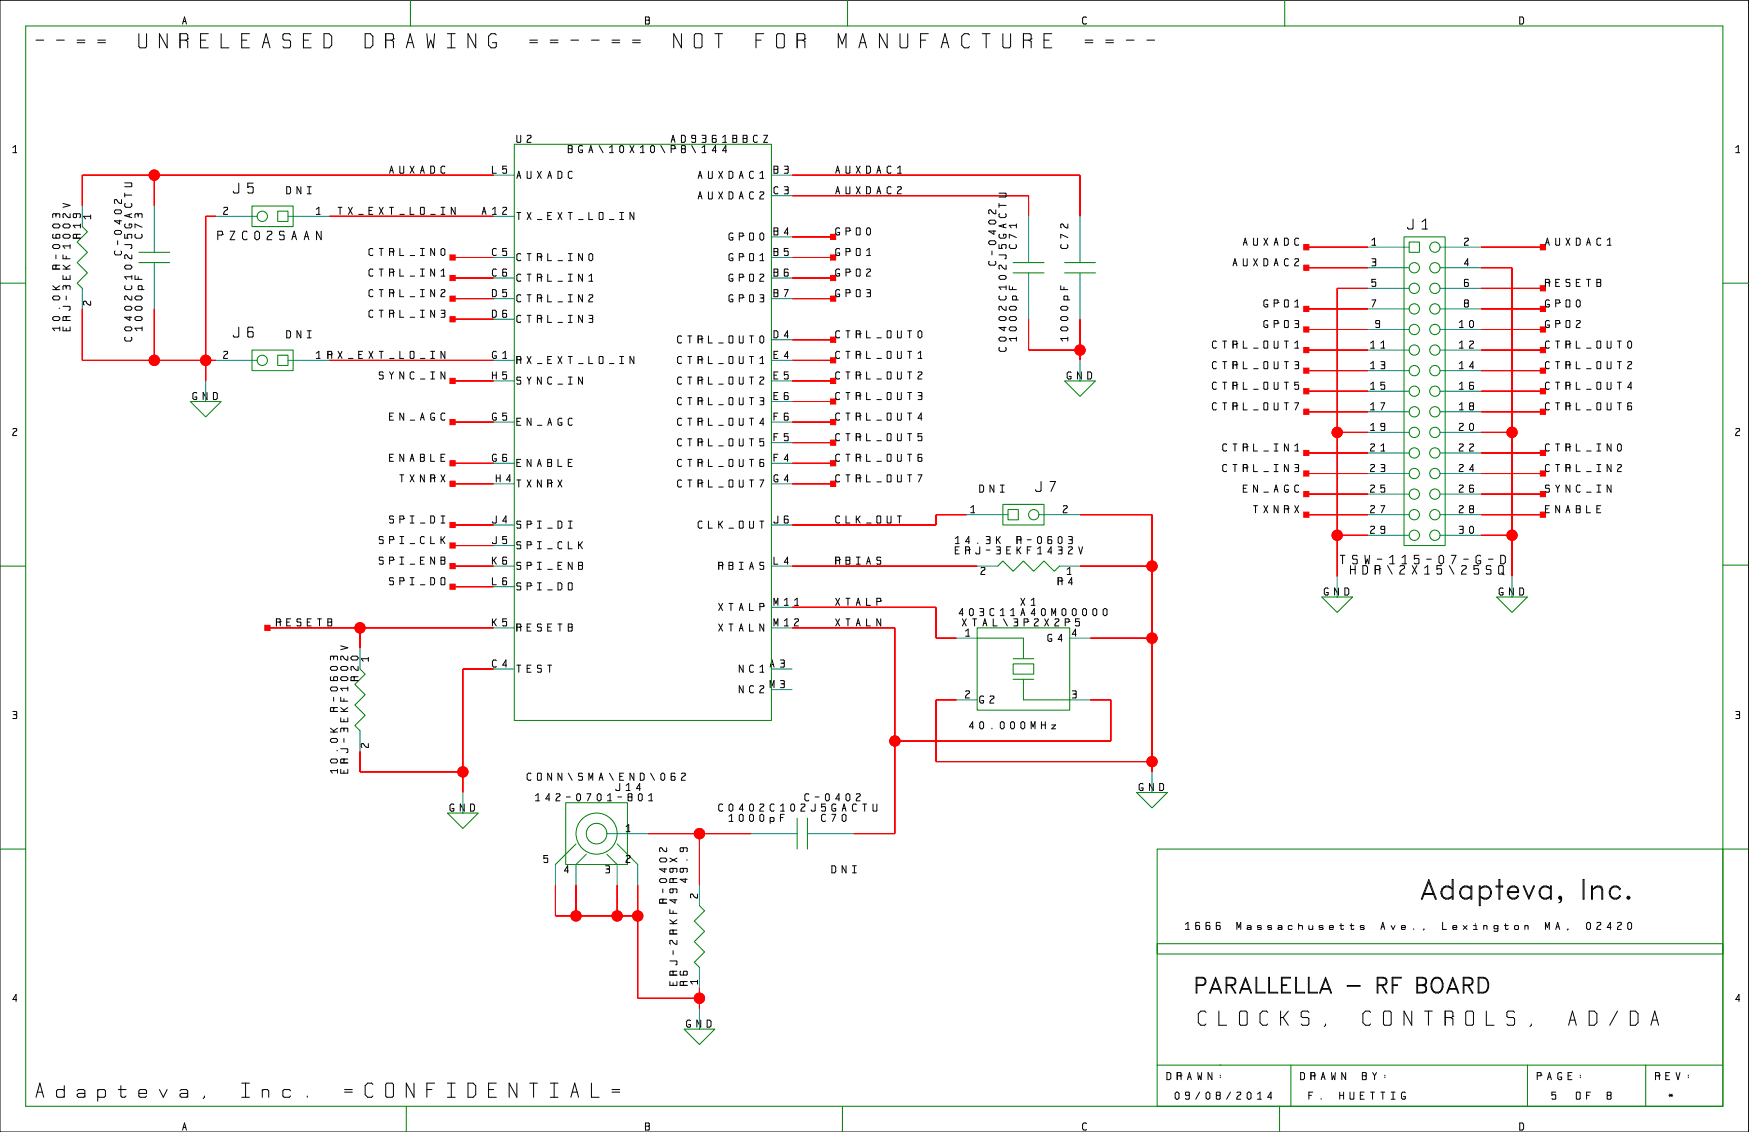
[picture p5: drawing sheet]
<svg xmlns="http://www.w3.org/2000/svg" width="432mm" height="279mm" viewBox="0 0 432 279" stroke-linecap="round" stroke-linejoin="round" font-family="sans-serif">
<path d="M0 .1h431.7v279.3h-431.7zM247 119.7h.9M140.3 130.4h1M140.3 128.6h1M247 121.5h.9M412.2 270l.6 .7M412.8 270l-.6 .7" fill="none" stroke="#000" stroke-width=".25"/>
<g fill="none" stroke="#008000" stroke-width=".25">
<path d="M6.3 6.4h419.1v266.7h-419.1zM101.3 .1v6.3M209.2 .1v6.3M317.2 .1v6.3M127 35.6h63.5v142.2h-63.5zM20.3 55.9l1.3 1.3-2.6 2.5 2.6 2.6-2.6 2.5 2.6 2.6-2.6 2.5 1.3 1.3M62.2 50.9h10.2v5h-10.2zM68.6 52.1h2.5v2.6h-2.5zM346.6 58.5h10.2v76.2h-10.2zM347.9 59.7h2.5v2.6h-2.5zM0 69.9h6.3M34.3 64.8h7.6"/>
<path d="M34.3 62.3h7.6M250.1 64.8h7.7M250.1 67.4h7.7M262.8 64.8h7.6M262.8 67.4h7.6M425.4 69.9h6.3M47 99.1h7.6l-3.8 3.8zM62.2 86.4h10.2v5.1h-10.2zM68.6 87.7h2.5v2.5h-2.5zM262.8 94h7.6l-3.8 3.8zM0 139.7h6.3M246.3 139.7l1.3-1.2 2.5 2.5 2.6-2.5 2.5 2.5 2.6-2.5 2.5 2.5 1.3-1.3"/>
<path d="M247.6 124.5h10.2v5.1h-10.2zM248.9 125.8h2.5v2.5h-2.5zM425.4 139.5h6.3M241.2 155h22.9v20.3h-22.9zM241.2 157.5h11.5v5.1M326.3 147.3h7.6l-3.8 3.9zM369.5 147.3h7.6l-3.8 3.9zM88.9 165.1l1.2 1.3-2.5 2.5 2.5 2.6-2.5 2.5 2.5 2.6-2.5 2.5 1.3 1.3M250.1 163.9h5.1v2.5h-5.1zM250.1 167.7h5.1M250.1 162.6h5.1M252.7 167.7v5h11.4"/>
<path d="M139.7 198.1h15.2v15.3h-15.2zM280.6 195.6h7.6l-3.8 3.8zM0 209.6h6.3M110.5 200.7h7.6l-3.8 3.8zM142.2 208.3l-5.1 5.1M144.7 210.8l-2.5 2.6M149.8 210.8l2.6 2.6M152.4 208.3l5 5.1M196.8 201.9v7.7M199.3 201.9v7.7M285.7 209.6h139.7v63.5h-139.7zM425.4 209.6h6.3"/>
<path d="M172.7 223.5l1.3 1.3-2.6 2.5 2.6 2.6-2.6 2.5 2.6 2.6-2.6 2.5 1.3 1.3M285.7 232.9h139.7v2.6h-139.7zM168.9 254h7.6l-3.8 3.8zM100.3 273.1v6.3M208 273.1v6.3M285.7 262.9h139.4M315.9 273.1v6.3M318.7 262.9v10.2M377.1 262.9v10.2M406.3 262.9v10.2"/>
<circle cx="64.8" cy="53.4" r="1.27"/>
<circle cx="349.2" cy="71.2" r="1.27"/>
<circle cx="349.2" cy="76.2" r="1.27"/>
<circle cx="349.2" cy="66.1" r="1.27"/>
<circle cx="354.2" cy="71.2" r="1.27"/>
<circle cx="354.2" cy="76.2" r="1.27"/>
<circle cx="354.2" cy="61" r="1.27"/>
<circle cx="354.2" cy="66.1" r="1.27"/>
<circle cx="64.8" cy="88.9" r="1.27"/>
<circle cx="349.2" cy="86.4" r="1.27"/>
<circle cx="349.2" cy="91.5" r="1.27"/>
<circle cx="349.2" cy="96.6" r="1.27"/>
<circle cx="349.2" cy="81.3" r="1.27"/>
<circle cx="354.2" cy="96.6" r="1.27"/>
<circle cx="354.2" cy="81.3" r="1.27"/>
<circle cx="354.2" cy="91.5" r="1.27"/>
<circle cx="354.2" cy="86.4" r="1.27"/>
<circle cx="349.2" cy="106.7" r="1.27"/>
<circle cx="349.2" cy="111.8" r="1.27"/>
<circle cx="349.2" cy="101.6" r="1.27"/>
<circle cx="349.2" cy="116.9" r="1.27"/>
<circle cx="354.2" cy="106.7" r="1.27"/>
<circle cx="354.2" cy="116.9" r="1.27"/>
<circle cx="354.2" cy="101.6" r="1.27"/>
<circle cx="354.2" cy="111.8" r="1.27"/>
<circle cx="255.2" cy="127" r="1.27"/>
<circle cx="349.2" cy="122" r="1.27"/>
<circle cx="349.2" cy="127" r="1.27"/>
<circle cx="349.2" cy="132.1" r="1.27"/>
<circle cx="354.2" cy="127" r="1.27"/>
<circle cx="354.2" cy="132.1" r="1.27"/>
<circle cx="354.2" cy="122" r="1.27"/>
<circle cx="147.3" cy="205.8" r="2.54"/>
<circle cx="147.3" cy="205.8" r="5.1"/>
</g>
<g fill="#f00" stroke="#f00" stroke-width=".25">
<path d="M111.7 119.4h10.2z" fill-rule="evenodd"/>
<path d="M111.1 118.8h1.3v1.3h-1.3z" fill-rule="evenodd"/>
<path d="M195.5 149.9h35.6z" fill-rule="evenodd"/>
<path d="M231.1 149.9v7.6z" fill-rule="evenodd"/>
<path d="M231.1 157.5h5.1z" fill-rule="evenodd"/>
<path d="M195.5 139.7h45.7z" fill-rule="evenodd"/>
<path d="M231.1 127v2.6z" fill-rule="evenodd"/>
<path d="M231.1 127h7.6z" fill-rule="evenodd"/>
<path d="M195.5 129.6h35.6z" fill-rule="evenodd"/>
<path d="M195.5 119.4h10.2z" fill-rule="evenodd"/>
<path d="M205.1 118.8h1.2v1.3h-1.2z" fill-rule="evenodd"/>
<path d="M195.5 114.3h10.2z" fill-rule="evenodd"/>
<path d="M205.1 113.7h1.2v1.3h-1.2z" fill-rule="evenodd"/>
<path d="M195.5 109.3h10.2z" fill-rule="evenodd"/>
<path d="M205.1 108.6h1.2v1.3h-1.2z" fill-rule="evenodd"/>
<path d="M195.5 104.2h10.2z" fill-rule="evenodd"/>
<path d="M205.1 103.5h1.2v1.3h-1.2z" fill-rule="evenodd"/>
<path d="M195.5 99.1h10.2z" fill-rule="evenodd"/>
<path d="M205.1 98.5h1.2v1.2h-1.2z" fill-rule="evenodd"/>
<path d="M195.5 94h10.2z" fill-rule="evenodd"/>
<path d="M205.1 93.4h1.2v1.3h-1.2z" fill-rule="evenodd"/>
<path d="M195.5 88.9h10.2z" fill-rule="evenodd"/>
<path d="M205.1 88.3h1.2v1.3h-1.2z" fill-rule="evenodd"/>
<path d="M195.5 83.9h10.2z" fill-rule="evenodd"/>
<path d="M205.1 83.2h1.2v1.3h-1.2z" fill-rule="evenodd"/>
<path d="M195.5 73.7h10.2z" fill-rule="evenodd"/>
<path d="M205.1 73.1h1.2v1.2h-1.2z" fill-rule="evenodd"/>
<path d="M195.5 68.6h10.2z" fill-rule="evenodd"/>
<path d="M205.1 68h1.2v1.3h-1.2z" fill-rule="evenodd"/>
<path d="M195.5 63.5h10.2z" fill-rule="evenodd"/>
<path d="M205.1 62.9h1.2v1.3h-1.2z" fill-rule="evenodd"/>
<path d="M195.5 58.5h10.2z" fill-rule="evenodd"/>
<path d="M205.1 57.8h1.2v1.3h-1.2z" fill-rule="evenodd"/>
<path d="M195.5 48.3h58.4z" fill-rule="evenodd"/>
<path d="M253.9 48.3v5.1z" fill-rule="evenodd"/>
<path d="M195.5 43.2h71.1z" fill-rule="evenodd"/>
<path d="M266.6 43.2v10.2z" fill-rule="evenodd"/>
<path d="M111.7 144.8h10.2z" fill-rule="evenodd"/>
<path d="M111.1 144.2h1.3v1.2h-1.3z" fill-rule="evenodd"/>
<path d="M111.7 139.7h10.2z" fill-rule="evenodd"/>
<path d="M111.1 139.1h1.3v1.3h-1.3z" fill-rule="evenodd"/>
<path d="M111.7 134.7h10.2z" fill-rule="evenodd"/>
<path d="M111.1 134h1.3v1.3h-1.3z" fill-rule="evenodd"/>
<path d="M111.7 129.6h10.2z" fill-rule="evenodd"/>
<path d="M111.1 128.9h1.3v1.3h-1.3z" fill-rule="evenodd"/>
<path d="M111.7 114.3h10.2z" fill-rule="evenodd"/>
<path d="M111.1 113.7h1.3v1.3h-1.3z" fill-rule="evenodd"/>
<path d="M111.7 104.2h10.2z" fill-rule="evenodd"/>
<path d="M111.1 103.5h1.3v1.3h-1.3z" fill-rule="evenodd"/>
<path d="M111.7 94h10.2z" fill-rule="evenodd"/>
<path d="M111.1 93.4h1.3v1.3h-1.3z" fill-rule="evenodd"/>
<path d="M81.3 88.9h40.6z" fill-rule="evenodd"/>
<path d="M111.7 78.8h10.2z" fill-rule="evenodd"/>
<path d="M111.1 78.2h1.3v1.2h-1.3z" fill-rule="evenodd"/>
<path d="M111.7 73.7h10.2z" fill-rule="evenodd"/>
<path d="M111.1 73.1h1.3v1.2h-1.3z" fill-rule="evenodd"/>
<path d="M111.7 68.6h10.2z" fill-rule="evenodd"/>
<path d="M111.1 68h1.3v1.3h-1.3z" fill-rule="evenodd"/>
<path d="M111.7 63.5h10.2z" fill-rule="evenodd"/>
<path d="M111.1 62.9h1.3v1.3h-1.3z" fill-rule="evenodd"/>
<path d="M81.3 53.4h40.6z" fill-rule="evenodd"/>
<path d="M38.1 43.2v7.7z" fill-rule="evenodd"/>
<path d="M20.3 43.2v7.7z" fill-rule="evenodd"/>
<path d="M20.3 43.2h17.8z" fill-rule="evenodd"/>
<path d="M38.1 43.2h83.8z" fill-rule="evenodd"/>
<path d="M172.7 205.8h12.7z" fill-rule="evenodd"/>
<path d="M172.7 205.8v12.7z" fill-rule="evenodd"/>
<path d="M160 205.8h12.7z" fill-rule="evenodd"/>
<path d="M210.8 205.8h10.1z" fill-rule="evenodd"/>
<path d="M220.9 182.9v22.9z" fill-rule="evenodd"/>
<path d="M220.9 155v27.9z" fill-rule="evenodd"/>
<path d="M195.5 155h25.4z" fill-rule="evenodd"/>
<path d="M269.2 172.7h5.1z" fill-rule="evenodd"/>
<path d="M274.3 172.7v10.2z" fill-rule="evenodd"/>
<path d="M220.9 182.9h53.4z" fill-rule="evenodd"/>
<path d="M142.2 218.5v7.6z" fill-rule="evenodd"/>
<path d="M137.1 226.1h5.1z" fill-rule="evenodd"/>
<path d="M152.4 218.5v7.6z" fill-rule="evenodd"/>
<path d="M142.2 226.1h10.2z" fill-rule="evenodd"/>
<path d="M137.1 218.5v7.6z" fill-rule="evenodd"/>
<path d="M152.4 226.1h5z" fill-rule="evenodd"/>
<path d="M157.4 226.1v20.3z" fill-rule="evenodd"/>
<path d="M157.4 246.4h15.3z" fill-rule="evenodd"/>
<path d="M157.4 218.5v7.6z" fill-rule="evenodd"/>
<path d="M172.7 246.4v2.5z" fill-rule="evenodd"/>
<path d="M172.7 243.8v2.6z" fill-rule="evenodd"/>
<path d="M266.6 127h17.8z" fill-rule="evenodd"/>
<path d="M284.4 127v12.7z" fill-rule="evenodd"/>
<path d="M231.1 172.7h5.1z" fill-rule="evenodd"/>
<path d="M231.1 172.7v15.3z" fill-rule="evenodd"/>
<path d="M231.1 188h53.3z" fill-rule="evenodd"/>
<path d="M284.4 188v2.5z" fill-rule="evenodd"/>
<path d="M269.2 157.5h15.2z" fill-rule="evenodd"/>
<path d="M284.4 157.5v30.5z" fill-rule="evenodd"/>
<path d="M284.4 139.7v17.8z" fill-rule="evenodd"/>
<path d="M266.6 139.7h17.8z" fill-rule="evenodd"/>
<path d="M322.5 61h15.2z" fill-rule="evenodd"/>
<path d="M321.9 60.4h1.2v1.2h-1.2z" fill-rule="evenodd"/>
<path d="M365.7 61h15.2z" fill-rule="evenodd"/>
<path d="M380.3 60.4h1.2v1.2h-1.2z" fill-rule="evenodd"/>
<path d="M322.5 66.1h15.2z" fill-rule="evenodd"/>
<path d="M321.9 65.5h1.2v1.2h-1.2z" fill-rule="evenodd"/>
<path d="M373.3 132.1v10.2z" fill-rule="evenodd"/>
<path d="M365.7 132.1h7.6z" fill-rule="evenodd"/>
<path d="M365.7 106.7h7.6z" fill-rule="evenodd"/>
<path d="M373.3 106.7v25.4z" fill-rule="evenodd"/>
<path d="M365.7 66.1h7.6z" fill-rule="evenodd"/>
<path d="M373.3 66.1v40.6z" fill-rule="evenodd"/>
<path d="M365.7 71.2h15.2z" fill-rule="evenodd"/>
<path d="M380.3 70.5h1.2v1.3h-1.2z" fill-rule="evenodd"/>
<path d="M322.5 81.3h15.2z" fill-rule="evenodd"/>
<path d="M321.9 80.7h1.2v1.3h-1.2z" fill-rule="evenodd"/>
<path d="M365.7 81.3h15.2z" fill-rule="evenodd"/>
<path d="M380.3 80.7h1.2v1.3h-1.2z" fill-rule="evenodd"/>
<path d="M322.5 76.2h15.2z" fill-rule="evenodd"/>
<path d="M321.9 75.6h1.2v1.3h-1.2z" fill-rule="evenodd"/>
<path d="M365.7 76.2h15.2z" fill-rule="evenodd"/>
<path d="M380.3 75.6h1.2v1.3h-1.2z" fill-rule="evenodd"/>
<path d="M322.5 101.6h15.2z" fill-rule="evenodd"/>
<path d="M321.9 101h1.2v1.3h-1.2z" fill-rule="evenodd"/>
<path d="M365.7 101.6h15.2z" fill-rule="evenodd"/>
<path d="M380.3 101h1.2v1.3h-1.2z" fill-rule="evenodd"/>
<path d="M322.5 96.6h15.2z" fill-rule="evenodd"/>
<path d="M321.9 95.9h1.2v1.3h-1.2z" fill-rule="evenodd"/>
<path d="M365.7 96.6h15.2z" fill-rule="evenodd"/>
<path d="M380.3 95.9h1.2v1.3h-1.2z" fill-rule="evenodd"/>
<path d="M322.5 91.5h15.2z" fill-rule="evenodd"/>
<path d="M321.9 90.8h1.2v1.3h-1.2z" fill-rule="evenodd"/>
<path d="M365.7 91.5h15.2z" fill-rule="evenodd"/>
<path d="M380.3 90.8h1.2v1.3h-1.2z" fill-rule="evenodd"/>
<path d="M322.5 86.4h15.2z" fill-rule="evenodd"/>
<path d="M321.9 85.8h1.2v1.2h-1.2z" fill-rule="evenodd"/>
<path d="M365.7 86.4h15.2z" fill-rule="evenodd"/>
<path d="M380.3 85.8h1.2v1.2h-1.2z" fill-rule="evenodd"/>
<path d="M322.5 127h15.2z" fill-rule="evenodd"/>
<path d="M321.9 126.4h1.2v1.3h-1.2z" fill-rule="evenodd"/>
<path d="M365.7 127h15.2z" fill-rule="evenodd"/>
<path d="M380.3 126.4h1.2v1.3h-1.2z" fill-rule="evenodd"/>
<path d="M322.5 122h15.2z" fill-rule="evenodd"/>
<path d="M321.9 121.3h1.2v1.3h-1.2z" fill-rule="evenodd"/>
<path d="M365.7 122h15.2z" fill-rule="evenodd"/>
<path d="M380.3 121.3h1.2v1.3h-1.2z" fill-rule="evenodd"/>
<path d="M322.5 116.9h15.2z" fill-rule="evenodd"/>
<path d="M321.9 116.2h1.2v1.3h-1.2z" fill-rule="evenodd"/>
<path d="M365.7 116.9h15.2z" fill-rule="evenodd"/>
<path d="M380.3 116.2h1.2v1.3h-1.2z" fill-rule="evenodd"/>
<path d="M322.5 111.8h15.2z" fill-rule="evenodd"/>
<path d="M321.9 111.2h1.2v1.2h-1.2z" fill-rule="evenodd"/>
<path d="M365.7 111.8h15.2z" fill-rule="evenodd"/>
<path d="M380.3 111.2h1.2v1.2h-1.2z" fill-rule="evenodd"/>
<path d="M330.1 132.1v10.2z" fill-rule="evenodd"/>
<path d="M330.1 132.1h7.6z" fill-rule="evenodd"/>
<path d="M330.1 106.7h7.6z" fill-rule="evenodd"/>
<path d="M330.1 71.2v35.5z" fill-rule="evenodd"/>
<path d="M330.1 71.2h7.6z" fill-rule="evenodd"/>
<path d="M330.1 106.7v25.4z" fill-rule="evenodd"/>
<path d="M38.1 76.2v12.7z" fill-rule="evenodd"/>
<path d="M20.3 76.2v12.7z" fill-rule="evenodd"/>
<path d="M20.3 88.9h17.8z" fill-rule="evenodd"/>
<path d="M38.1 88.9h12.7z" fill-rule="evenodd"/>
<path d="M50.8 88.9h2.5z" fill-rule="evenodd"/>
<path d="M50.8 88.9v5.1z" fill-rule="evenodd"/>
<path d="M50.8 53.4h2.5z" fill-rule="evenodd"/>
<path d="M50.8 53.4v35.5z" fill-rule="evenodd"/>
<path d="M266.6 78.8v7.6z" fill-rule="evenodd"/>
<path d="M266.6 86.4v2.5z" fill-rule="evenodd"/>
<path d="M253.9 78.8v7.6z" fill-rule="evenodd"/>
<path d="M253.9 86.4h12.7z" fill-rule="evenodd"/>
<path d="M88.9 185.4v5.1z" fill-rule="evenodd"/>
<path d="M88.9 190.5h25.4z" fill-rule="evenodd"/>
<path d="M114.3 190.5v5.1z" fill-rule="evenodd"/>
<path d="M114.3 165.1v25.4z" fill-rule="evenodd"/>
<path d="M114.3 165.1h7.6z" fill-rule="evenodd"/>
<path d="M66 155h22.9z" fill-rule="evenodd"/>
<path d="M88.9 155v5z" fill-rule="evenodd"/>
<path d="M88.9 155h33z" fill-rule="evenodd"/>
<path d="M65.4 154.3h1.3v1.3h-1.3z" fill-rule="evenodd"/>
<circle cx="38.1" cy="43.2" r="1.27"/>
<circle cx="172.7" cy="205.8" r="1.27"/>
<circle cx="220.9" cy="182.9" r="1.27"/>
<circle cx="142.2" cy="226.1" r="1.27"/>
<circle cx="152.4" cy="226.1" r="1.27"/>
<circle cx="157.4" cy="226.1" r="1.27"/>
<circle cx="172.7" cy="246.4" r="1.27"/>
<circle cx="284.4" cy="188" r="1.27"/>
<circle cx="284.4" cy="157.5" r="1.27"/>
<circle cx="284.4" cy="139.7" r="1.27"/>
<circle cx="373.3" cy="132.1" r="1.27"/>
<circle cx="373.3" cy="106.7" r="1.27"/>
<circle cx="330.1" cy="132.1" r="1.27"/>
<circle cx="330.1" cy="106.7" r="1.27"/>
<circle cx="38.1" cy="88.9" r="1.27"/>
<circle cx="50.8" cy="88.9" r="1.27"/>
<circle cx="266.6" cy="86.4" r="1.27"/>
<circle cx="114.3" cy="190.5" r="1.27"/>
<circle cx="88.9" cy="155" r="1.27"/>
</g>
<g fill="none" stroke="#f00" stroke-width=".25">
<path d="M38.1 43.2v7.7M53.3 53.4h-2.5v40.6M81.3 53.4h40.6M121.9 43.2h-101.6v7.7M195.5 58.5h10.2M195.5 48.3h58.4v5.1M195.5 43.2h71.1v10.2M20.3 76.2v12.7h33M38.1 76.2v12.7M111.7 73.7h10.2M111.7 68.6h10.2M111.7 63.5h10.2"/>
<path d="M111.7 78.8h10.2M195.5 73.7h10.2M195.5 68.6h10.2M195.5 63.5h10.2M253.9 78.8v7.6h12.7M266.6 78.8v10.1M322.5 61h15.2M322.5 66.1h15.2M322.5 76.2h15.2M337.7 71.2h-7.6v71.1M365.7 61h15.2M365.7 66.1h7.6v76.2"/>
<path d="M365.7 71.2h15.2M365.7 76.2h15.2M81.3 88.9h40.6M111.7 94h10.2M195.5 99.1h10.2M195.5 94h10.2M195.5 88.9h10.2M195.5 83.9h10.2M322.5 81.3h15.2M322.5 96.6h15.2M322.5 91.5h15.2M322.5 86.4h15.2"/>
<path d="M365.7 81.3h15.2M365.7 96.6h15.2M365.7 91.5h15.2M365.7 86.4h15.2M111.7 119.4h10.2M111.7 114.3h10.2M111.7 104.2h10.2M195.5 119.4h10.2M195.5 114.3h10.2M195.5 109.3h10.2M195.5 104.2h10.2M322.5 101.6h15.2"/>
<path d="M322.5 116.9h15.2M322.5 111.8h15.2M330.1 106.7h7.6M365.7 106.7h7.6M365.7 101.6h15.2M365.7 116.9h15.2M365.7 111.8h15.2M111.7 139.7h10.2M111.7 129.6h10.2M111.7 134.7h10.2M195.5 139.7h45.7M238.7 127h-7.6v2.6h-35.6"/>
<path d="M266.6 139.7h17.8M266.6 127h17.8v63.5M322.5 127h15.2M322.5 122h15.2M330.1 132.1h7.6M365.7 127h15.2M365.7 132.1h7.6M365.7 122h15.2M66 155h55.9M88.9 155v5M111.7 144.8h10.2M195.5 149.9h35.6v7.6h5.1"/>
<path d="M195.5 155h25.4v50.8h-10.1M269.2 157.5h15.2M121.9 165.1h-7.6v30.5M236.2 172.7h-5.1v15.3h53.3M269.2 172.7h5.1v10.2h-53.4M88.9 185.4v5.1h25.4M137.1 218.5v7.6h20.3M142.2 218.5v7.6M152.4 218.5v7.6M157.4 218.5v27.9h15.3M160 205.8h25.4M172.7 205.8v12.7"/>
<path d="M172.7 243.8v5.1"/>
<circle cx="38.1" cy="43.2" r="1.27"/>
<circle cx="38.1" cy="88.9" r="1.27"/>
<circle cx="50.8" cy="88.9" r="1.27"/>
<circle cx="266.6" cy="86.4" r="1.27"/>
<circle cx="330.1" cy="106.7" r="1.27"/>
<circle cx="373.3" cy="106.7" r="1.27"/>
<circle cx="284.4" cy="139.7" r="1.27"/>
<circle cx="330.1" cy="132.1" r="1.27"/>
<circle cx="373.3" cy="132.1" r="1.27"/>
<circle cx="88.9" cy="155" r="1.27"/>
<circle cx="284.4" cy="157.5" r="1.27"/>
<circle cx="114.3" cy="190.5" r="1.27"/>
<circle cx="220.9" cy="182.9" r="1.27"/>
<circle cx="284.4" cy="188" r="1.27"/>
<circle cx="172.7" cy="205.8" r="1.27"/>
<circle cx="142.2" cy="226.1" r="1.27"/>
<circle cx="152.4" cy="226.1" r="1.27"/>
<circle cx="157.4" cy="226.1" r="1.27"/>
<circle cx="172.7" cy="246.4" r="1.27"/>
</g>
<g fill="none" stroke="#008080" stroke-width=".25">
<path d="M20.3 50.9v5M38.1 50.9v11.4M53.3 53.4h10.2M71.1 53.4h10.2M121.9 53.4h5.1M121.9 43.2h5.1M190.5 43.2h5M190.5 48.3h5M190.5 58.5h5M253.9 53.4v11.4M266.6 53.4v11.4M20.3 71.2v5"/>
<path d="M38.1 64.8v11.4M121.9 63.5h5.1M121.9 68.6h5.1M121.9 73.7h5.1M121.9 78.8h5.1M190.5 63.5h5M190.5 68.6h5M190.5 73.7h5M253.9 67.4v11.4M266.6 67.4v11.4M337.7 76.2h10.2M337.7 71.2h10.2"/>
<path d="M337.7 61h10.2M337.7 66.1h10.2M355.5 76.2h10.2M355.5 71.2h10.2M355.5 61h10.2M355.5 66.1h10.2M50.8 94v5.1M53.3 88.9h10.2M71.1 88.9h10.2M121.9 88.9h5.1M121.9 94h5.1M190.5 88.9h5"/>
<path d="M190.5 94h5M190.5 83.9h5M190.5 99.1h5M266.6 88.9v5.1M337.7 81.3h10.2M337.7 86.4h10.2M337.7 91.5h10.2M337.7 96.6h10.2M355.5 81.3h10.2M355.5 86.4h10.2M355.5 91.5h10.2M355.5 96.6h10.2"/>
<path d="M121.9 104.2h5.1M121.9 114.3h5.1M121.9 119.4h5.1M190.5 104.2h5M190.5 114.3h5M190.5 109.3h5M190.5 119.4h5M337.7 101.6h10.2M337.7 106.7h10.2M337.7 111.8h10.2M337.7 116.9h10.2M355.5 101.6h10.2"/>
<path d="M355.5 106.7h10.2M355.5 111.8h10.2M355.5 116.9h10.2M121.9 139.7h5.1M121.9 129.6h5.1M121.9 134.7h5.1M190.5 139.7h5M190.5 129.6h5M238.7 127h10.2M241.2 139.7h5.1M256.5 127h10.1M261.6 139.7h5"/>
<path d="M337.7 127h10.2M337.7 122h10.2M337.7 132.1h10.2M355.5 127h10.2M355.5 122h10.2M355.5 132.1h10.2M121.9 144.8h5.1M121.9 155h5.1M190.5 155h5M190.5 149.9h5M236.2 157.5h5M264.1 157.5h5.1"/>
<path d="M330.1 142.3v5M373.3 142.3v5M88.9 160v5.1M121.9 165.1h5.1M190.5 165.1h5M190.5 170.2h5M236.2 172.7h5M264.1 172.7h5.1M88.9 180.4v5M114.3 195.6v5.1M284.4 190.5v5.1M137.1 213.4v5.1"/>
<path d="M142.2 213.4v5.1M149.8 205.8h10.2M152.4 213.4v5.1M157.4 213.4v5.1M172.7 218.5v5M185.4 205.8h11.4M199.3 205.8h11.5M172.7 238.8v5M172.7 248.9v5.1"/>
</g>
<g font-size="7.4">
<text x="350.4" y="220.7">Ad</text>
<text x="359.7" y="220.7">a</text>
<text x="364.3" y="220.7">pt</text>
<text x="371.4" y="220.7">eva</text>
<text x="383.9" y="220.7">, I</text>
<text x="392" y="220.7">n</text>
<text x="396.6" y="220.7">c.</text>
</g>
<text font-size="6" x="294.6" y="244">PARALLELLA - RF BOARD</text>
<g font-size="4.9">
<text x="7.6" y="10.8">--==</text>
<text x="33" y="10.8">UNRELEASED</text>
<text x="88.9" y="10.8">DRAWING</text>
<text x="129.5" y="10.8">==--==</text>
<text x="165.1" y="10.8">NOT</text>
<text x="185.4" y="10.8">FOR</text>
<text x="205.7" y="10.8">MANUFACTURE</text>
<text x="266.6" y="10.8">==--</text>
<text x="294.6" y="252">CLOCKS,</text>
<text x="335.2" y="252">CONTROLS,</text>
<text x="386" y="252">AD/DA</text>
<text x="7.6" y="269.8">Adapteva,</text>
<text x="58.4" y="269.8">Inc.</text>
<text x="83.8" y="269.8">=CONFIDENTIAL=</text>
</g>
<g font-size="3.5">
<text x="57.4" y="46.8">J5</text>
<text x="346.6" y="55.7">J1</text>
<text x="57.4" y="82.4">J6</text>
<text x="255.5" y="120.5">J7</text>
</g>
<g font-size="2.8">
<text x="53.6" y="58.5">PZC02SAAN</text>
<text x="330.1" y="138.5">TSW-115-07-G-D</text>
<text x="332.7" y="141.1">HDR\2X15\25SQ</text>
</g>
<g font-size="2.5">
<text x="44.4" y="5.3">A</text>
<text x="158.7" y="5.3">B</text>
<text x="266.6" y="5.3">C</text>
<text x="374.6" y="5.3">D</text>
<text x="127" y="34.5">U2</text>
<text x="165.1" y="34.5">AD9361BBCZ</text>
<text x="2.5" y="37.1">1</text>
<text x="139.7" y="37.1">BGA\10X10\P8\144</text>
<text x="427.9" y="37.1">1</text>
<text x="71.1" y="47.2">DNI</text>
<text x="96.5" y="42.2">AUXADC</text>
<text x="121.9" y="42.2">L5</text>
<text x="127" y="43.4">AUXADC</text>
<text x="172.7" y="43.4">AUXDAC1</text>
<text x="190.5" y="47.2">C3</text>
<text x="190.5" y="42.2">B3</text>
<text x="205.7" y="47.2">AUXDAC2</text>
<text x="205.7" y="42.2">AUXDAC1</text>
<text x="54.6" y="52.3">2</text>
<text x="77.5" y="52.3">1</text>
<text x="83.8" y="52.3">TX_EXT_LO_IN</text>
<text x="119.4" y="52.3">A12</text>
<text x="127" y="53.6">TX_EXT_LO_IN</text>
<text x="172.7" y="48.5">AUXDAC2</text>
<text x="19.4" y="58.5" transform="rotate(-90 19.4 58.5)">R19</text>
<text x="22" y="54.7" transform="rotate(-90 22 54.7)">1</text>
<text x="34.7" y="58.5" transform="rotate(-90 34.7 58.5)">C73</text>
<text x="180.3" y="58.7">GPO0</text>
<text x="190.5" y="57.4">B4</text>
<text x="205.7" y="57.4">GPO0</text>
<text x="307.3" y="59.9">AUXADC</text>
<text x="339" y="59.9">1</text>
<text x="361.9" y="59.9">2</text>
<text x="380.9" y="59.9">AUXDAC1</text>
<text x="29.6" y="63.5" transform="rotate(-90 29.6 63.5)">C-0402</text>
<text x="91.4" y="62.5">CTRL_IN0</text>
<text x="121.9" y="62.5">C5</text>
<text x="127" y="63.7">CTRL_IN0</text>
<text x="180.3" y="63.7">GPO1</text>
<text x="190.5" y="62.5">B5</text>
<text x="205.7" y="62.5">GPO1</text>
<text x="250.5" y="61" transform="rotate(-90 250.5 61)">C71</text>
<text x="263.2" y="61" transform="rotate(-90 263.2 61)">C72</text>
<text x="304.7" y="65">AUXDAC2</text>
<text x="339" y="65">3</text>
<text x="361.9" y="65">4</text>
<text x="14.3" y="66.1" transform="rotate(-90 14.3 66.1)">R-0603</text>
<text x="91.4" y="67.6">CTRL_IN1</text>
<text x="121.9" y="67.6">C6</text>
<text x="127" y="68.8">CTRL_IN1</text>
<text x="180.3" y="68.8">GPO2</text>
<text x="190.5" y="67.6">B6</text>
<text x="205.7" y="67.6">GPO2</text>
<text x="245.4" y="66.1" transform="rotate(-90 245.4 66.1)">C-0402</text>
<text x="339" y="70.1">5</text>
<text x="361.9" y="70.1">6</text>
<text x="380.9" y="70.1">RESETB</text>
<text x="22" y="75" transform="rotate(-90 22 75)">2</text>
<text x="91.4" y="77.7">CTRL_IN3</text>
<text x="91.4" y="72.6">CTRL_IN2</text>
<text x="121.9" y="77.7">D6</text>
<text x="121.9" y="72.6">D5</text>
<text x="127" y="73.9">CTRL_IN2</text>
<text x="180.3" y="73.9">GPO3</text>
<text x="190.5" y="72.6">B7</text>
<text x="205.7" y="72.6">GPO3</text>
<text x="312.3" y="75.2">GPO1</text>
<text x="339" y="75.2">7</text>
<text x="361.9" y="75.2">8</text>
<text x="380.9" y="75.2">GPO0</text>
<text x="14.3" y="81.3" transform="rotate(-90 14.3 81.3)">10.0K</text>
<text x="16.9" y="81.3" transform="rotate(-90 16.9 81.3)">ERJ-3EKF1002V</text>
<text x="32.1" y="83.9" transform="rotate(-90 32.1 83.9)">C0402C102J5GACTU</text>
<text x="34.7" y="81.3" transform="rotate(-90 34.7 81.3)">1000pF</text>
<text x="71.1" y="82.8">DNI</text>
<text x="127" y="79">CTRL_IN3</text>
<text x="190.5" y="82.8">D4</text>
<text x="205.7" y="82.8">CTRL_OUT0</text>
<text x="250.5" y="83.9" transform="rotate(-90 250.5 83.9)">1000pF</text>
<text x="263.2" y="83.9" transform="rotate(-90 263.2 83.9)">1000pF</text>
<text x="312.3" y="80.2">GPO3</text>
<text x="339" y="80.2">9</text>
<text x="360.6" y="80.2">10</text>
<text x="380.9" y="80.2">GPO2</text>
<text x="54.6" y="87.9">2</text>
<text x="77.5" y="87.9">1 RX_EXT_LO_IN</text>
<text x="121.9" y="87.9">G1</text>
<text x="127" y="89.1">RX_EXT_LO_IN</text>
<text x="167.6" y="84.1">CTRL_OUT0</text>
<text x="167.6" y="89.1">CTRL_OUT1</text>
<text x="190.5" y="87.9">E4</text>
<text x="205.7" y="87.9">CTRL_OUT1</text>
<text x="248" y="86.4" transform="rotate(-90 248 86.4)">C0402C102J5GACTU</text>
<text x="299.7" y="85.3">CTRL_OUT1</text>
<text x="337.7" y="85.3">11</text>
<text x="360.6" y="85.3">12</text>
<text x="380.9" y="85.3">CTRL_OUT0</text>
<text x="94" y="92.9">SYNC_IN</text>
<text x="121.9" y="92.9">H5</text>
<text x="127" y="94.2">SYNC_IN</text>
<text x="167.6" y="94.2">CTRL_OUT2</text>
<text x="190.5" y="92.9">E5</text>
<text x="205.7" y="92.9">CTRL_OUT2</text>
<text x="262.8" y="92.9">GND</text>
<text x="299.7" y="95.5">CTRL_OUT5</text>
<text x="299.7" y="90.4">CTRL_OUT3</text>
<text x="337.7" y="95.5">15</text>
<text x="337.7" y="90.4">13</text>
<text x="360.6" y="95.5">16</text>
<text x="360.6" y="90.4">14</text>
<text x="380.9" y="95.5">CTRL_OUT4</text>
<text x="380.9" y="90.4">CTRL_OUT2</text>
<text x="47" y="98">GND</text>
<text x="167.6" y="99.3">CTRL_OUT3</text>
<text x="190.5" y="98">E6</text>
<text x="205.7" y="98">CTRL_OUT3</text>
<text x="299.7" y="100.6">CTRL_OUT7</text>
<text x="337.7" y="100.6">17</text>
<text x="360.6" y="100.6">18</text>
<text x="380.9" y="100.6">CTRL_OUT6</text>
<text x="2.5" y="106.9">2</text>
<text x="96.5" y="103.1">EN_AGC</text>
<text x="121.9" y="103.1">G5</text>
<text x="127" y="104.4">EN_AGC</text>
<text x="167.6" y="104.4">CTRL_OUT4</text>
<text x="190.5" y="103.1">F6</text>
<text x="205.7" y="103.1">CTRL_OUT4</text>
<text x="337.7" y="105.6">19</text>
<text x="360.6" y="105.6">20</text>
<text x="427.9" y="106.9">2</text>
<text x="96.5" y="113.3">ENABLE</text>
<text x="121.9" y="113.3">G6</text>
<text x="167.6" y="109.5">CTRL_OUT5</text>
<text x="190.5" y="113.3">F4</text>
<text x="190.5" y="108.2">F5</text>
<text x="205.7" y="113.3">CTRL_OUT6</text>
<text x="205.7" y="108.2">CTRL_OUT5</text>
<text x="302.2" y="110.7">CTRL_IN1</text>
<text x="337.7" y="110.7">21</text>
<text x="360.6" y="110.7">22</text>
<text x="380.9" y="110.7">CTRL_IN0</text>
<text x="99" y="118.3">TXNRX</text>
<text x="121.9" y="118.3">H4</text>
<text x="127" y="114.5">ENABLE</text>
<text x="127" y="119.6">TXNRX</text>
<text x="167.6" y="114.5">CTRL_OUT6</text>
<text x="167.6" y="119.6">CTRL_OUT7</text>
<text x="190.5" y="118.3">G4</text>
<text x="205.7" y="118.3">CTRL_OUT7</text>
<text x="302.2" y="115.8">CTRL_IN3</text>
<text x="337.7" y="115.8">23</text>
<text x="360.6" y="115.8">24</text>
<text x="380.9" y="115.8">CTRL_IN2</text>
<text x="240" y="126">1</text>
<text x="241.2" y="120.9">DNI</text>
<text x="262.8" y="126">2</text>
<text x="307.3" y="120.9">EN_AGC</text>
<text x="309.8" y="126">TXNRX</text>
<text x="337.7" y="126">27</text>
<text x="337.7" y="120.9">25</text>
<text x="360.6" y="126">28</text>
<text x="360.6" y="120.9">26</text>
<text x="380.9" y="126">ENABLE</text>
<text x="380.9" y="120.9">SYNC_IN</text>
<text x="96.5" y="128.5">SPI_DI</text>
<text x="121.9" y="128.5">J4</text>
<text x="127" y="129.8">SPI_DI</text>
<text x="172.7" y="129.8">CLK_OUT</text>
<text x="190.5" y="128.5">J6</text>
<text x="205.7" y="128.5">CLK_OUT</text>
<text x="337.7" y="131">29</text>
<text x="360.6" y="131">30</text>
<text x="94" y="133.6">SPI_CLK</text>
<text x="121.9" y="133.6">J5</text>
<text x="127" y="134.8">SPI_CLK</text>
<text x="236.2" y="136.1">ERJ-3EKF1432V</text>
<text x="236.2" y="133.6">14.3K</text>
<text x="251.4" y="133.6">R-0603</text>
<text x="94" y="138.7">SPI_ENB</text>
<text x="96.5" y="143.7">SPI_DO</text>
<text x="121.9" y="143.7">L6</text>
<text x="121.9" y="138.7">K6</text>
<text x="127" y="139.9">SPI_ENB</text>
<text x="177.8" y="139.9">RBIAS</text>
<text x="190.5" y="138.7">L4</text>
<text x="205.7" y="138.7">RBIAS</text>
<text x="242.5" y="141.2">2</text>
<text x="261.6" y="143.7">R4</text>
<text x="262.8" y="141.2">1</text>
<text x="127" y="145">SPI_DO</text>
<text x="190.5" y="148.8">M11</text>
<text x="205.7" y="148.8">XTALP</text>
<text x="251.4" y="148.8">X1</text>
<text x="326.3" y="146.3">GND</text>
<text x="369.5" y="146.3">GND</text>
<text x="68.6" y="153.9">RESETB</text>
<text x="121.9" y="153.9">K5</text>
<text x="127" y="155.2">RESETB</text>
<text x="177.8" y="150.1">XTALP</text>
<text x="177.8" y="155.2">XTALN</text>
<text x="190.5" y="153.9">M12</text>
<text x="205.7" y="153.9">XTALN</text>
<text x="236.2" y="151.4">403C11A40M00000</text>
<text x="237.4" y="153.9">XTAL\3P2X2P5</text>
<text x="238.7" y="156.4">1</text>
<text x="259" y="157.7">G4</text>
<text x="264.1" y="156.4">4</text>
<text x="88" y="167.7" transform="rotate(-90 88 167.7)">R20</text>
<text x="90.5" y="163.9" transform="rotate(-90 90.5 163.9)">1</text>
<text x="121.9" y="164">C4</text>
<text x="127" y="165.3">TEST</text>
<text x="182.8" y="165.3">NC1</text>
<text x="190.5" y="164">A3</text>
<text x="182.8" y="170.4">NC2</text>
<text x="190.5" y="169.1">M3</text>
<text x="238.7" y="171.7">2</text>
<text x="241.2" y="172.9">G2</text>
<text x="264.1" y="171.7">3</text>
<text x="2.5" y="176.7">3</text>
<text x="82.9" y="175.3" transform="rotate(-90 82.9 175.3)">R-0603</text>
<text x="238.7" y="179.3">40.000MHz</text>
<text x="427.9" y="176.7">3</text>
<text x="90.5" y="184.2" transform="rotate(-90 90.5 184.2)">2</text>
<text x="82.9" y="190.5" transform="rotate(-90 82.9 190.5)">10.0K</text>
<text x="85.4" y="190.5" transform="rotate(-90 85.4 190.5)">ERJ-3EKF1002V</text>
<text x="129.5" y="192">CONN\SMA\END\062</text>
<text x="132" y="197.1">142-0701-801</text>
<text x="152.4" y="194.5">J14</text>
<text x="198.1" y="197.1">C-0402</text>
<text x="280.6" y="194.5">GND</text>
<text x="110.5" y="199.6">GND</text>
<text x="177.8" y="199.6">C0402C102J5GACTU</text>
<text x="180.3" y="202.1">1000pF</text>
<text x="203.2" y="202.1">C70</text>
<text x="154.9" y="204.7">1</text>
<text x="134.6" y="212.3">5</text>
<text x="139.7" y="214.8">4</text>
<text x="149.8" y="214.8">3</text>
<text x="154.9" y="212.3">2</text>
<text x="205.7" y="214.8">DNI</text>
<text x="169.2" y="218.5" transform="rotate(-90 169.2 218.5)">49.9</text>
<text x="164.2" y="223.5" transform="rotate(-90 164.2 223.5)">R-0402</text>
<text x="171.8" y="222.3" transform="rotate(-90 171.8 222.3)">2</text>
<text x="292" y="228.8">1666</text>
<text x="304.7" y="228.8">Massachusetts</text>
<text x="340.3" y="228.8">Ave.,</text>
<text x="355.5" y="228.8">Lexington</text>
<text x="380.9" y="228.8">MA,</text>
<text x="391.1" y="228.8">02420</text>
<text x="166.7" y="243.8" transform="rotate(-90 166.7 243.8)">ERJ-2RKF49R9X</text>
<text x="169.2" y="243.8" transform="rotate(-90 169.2 243.8)">R6</text>
<text x="171.8" y="242.6" transform="rotate(-90 171.8 242.6)">1</text>
<text x="2.5" y="246.6">4</text>
<text x="427.9" y="246.6">4</text>
<text x="168.9" y="252.9">GND</text>
<text x="287.5" y="265.9">DRAWN:</text>
<text x="320.5" y="265.9">DRAWN</text>
<text x="335.7" y="265.9">BY:</text>
<text x="378.9" y="265.9">PAGE:</text>
<text x="408.1" y="265.9">REV:</text>
<text x="289.5" y="270.7">09/08/2014</text>
<text x="322.5" y="270.7">F.</text>
<text x="330.1" y="270.7">HUETTIG</text>
<text x="383.5" y="270.7">5</text>
<text x="388.5" y="270.7">OF</text>
<text x="396.1" y="270.7">8</text>
<text x="411.4" y="270.7">*</text>
<text x="44.4" y="278.3">A</text>
<text x="158.7" y="278.3">B</text>
<text x="266.6" y="278.3">C</text>
<text x="374.6" y="278.3">D</text>
</g>
</svg>
